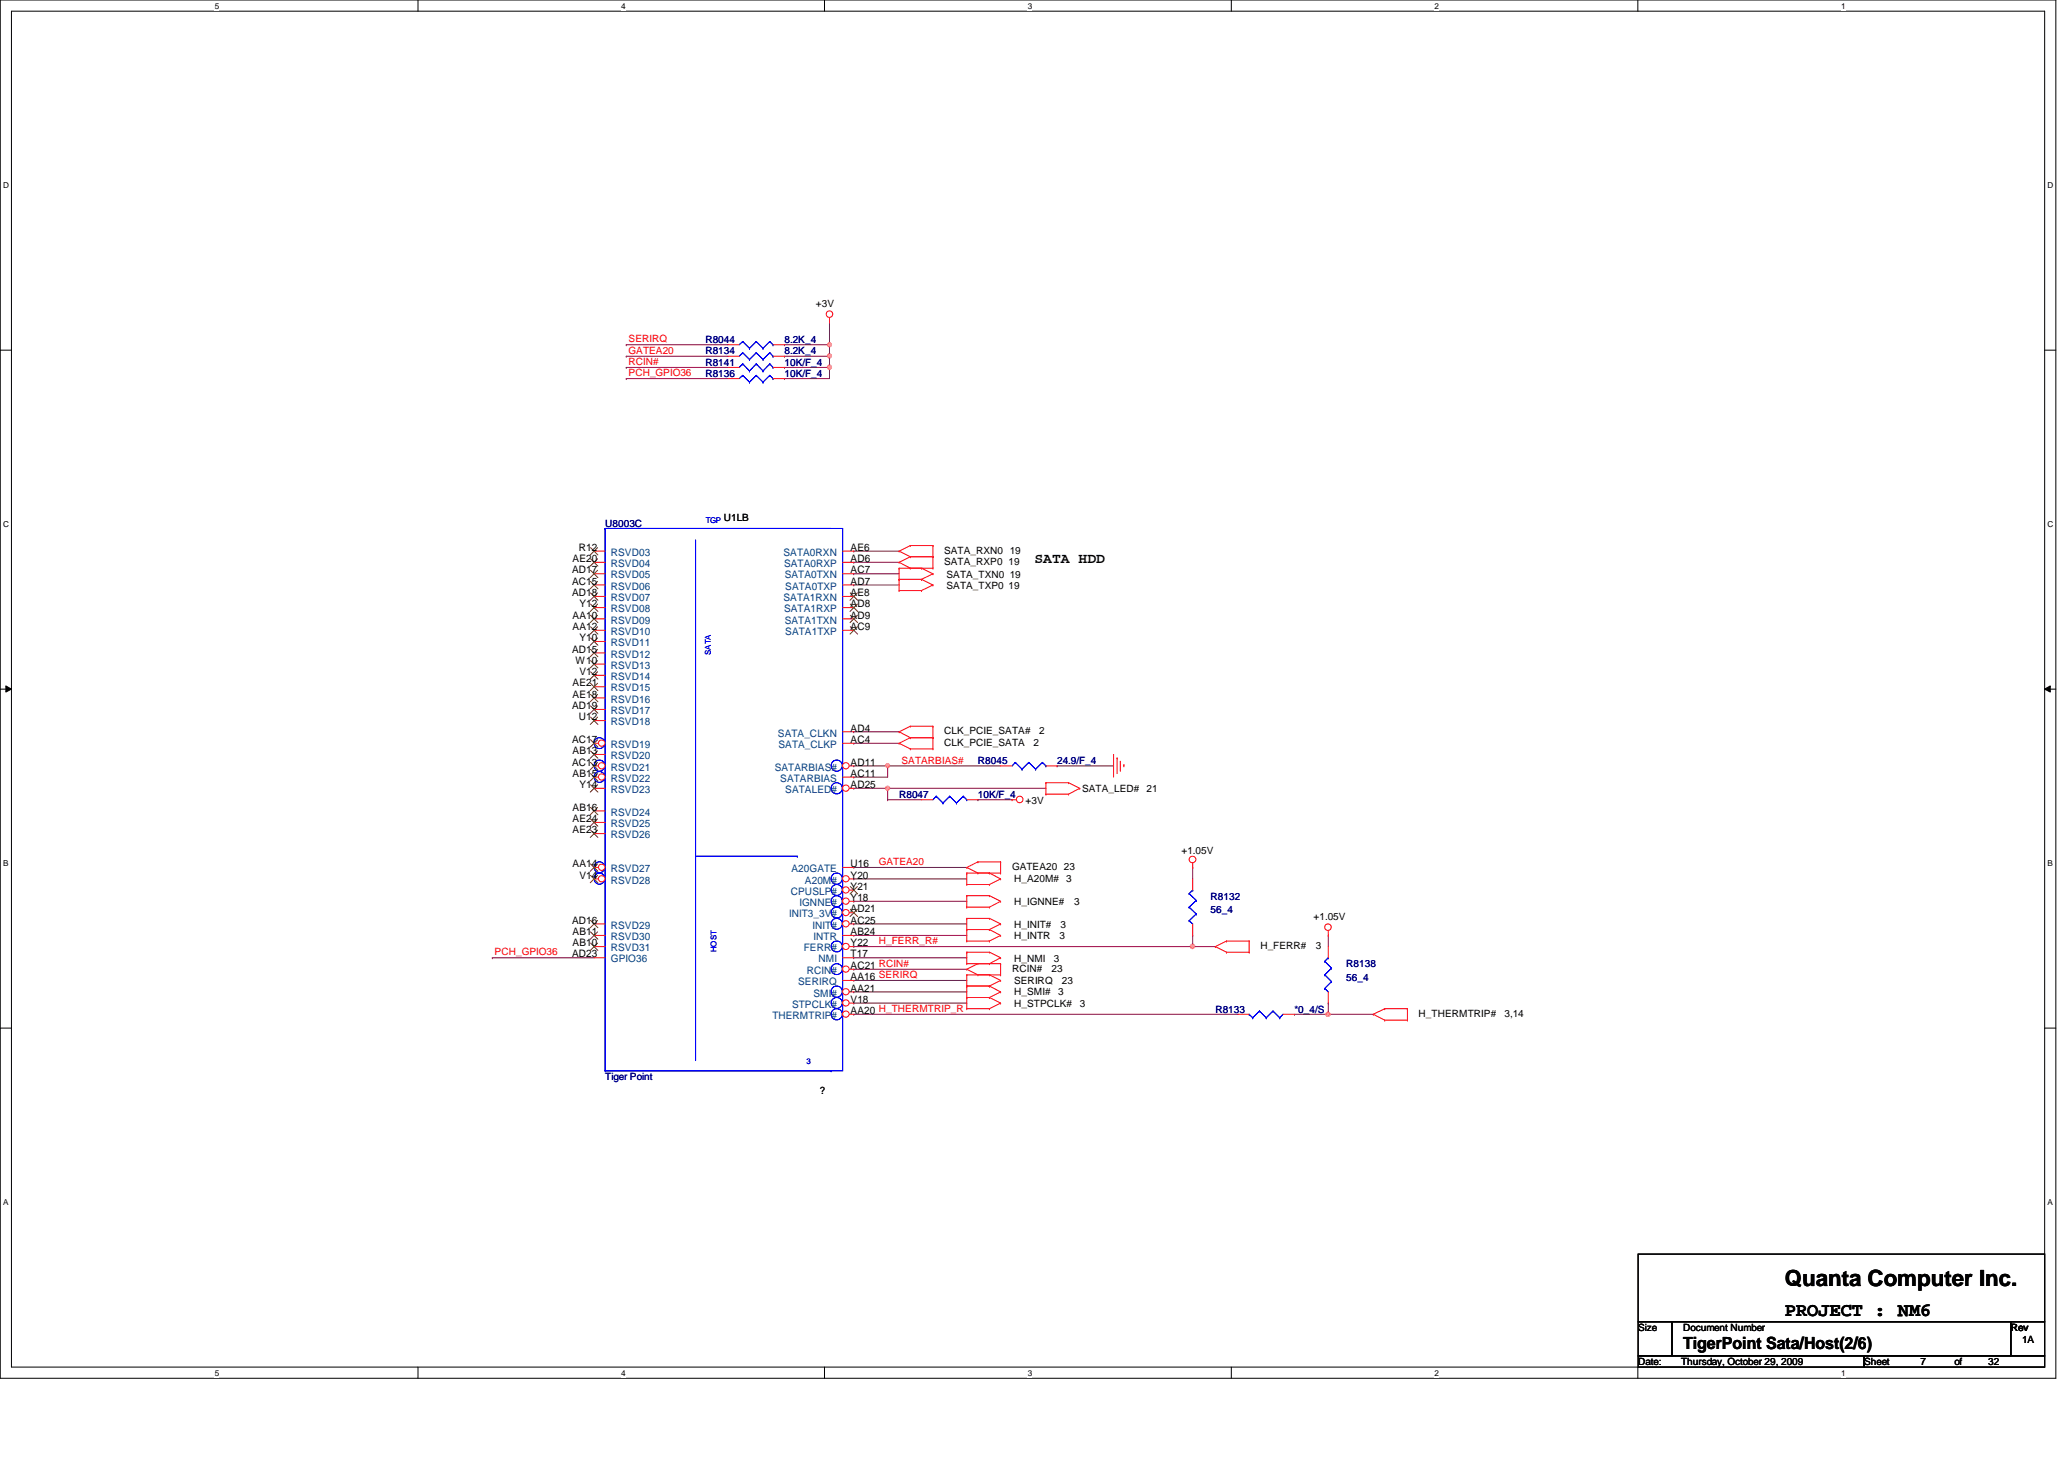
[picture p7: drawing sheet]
<svg xmlns="http://www.w3.org/2000/svg" width="297mm" height="210mm" viewBox="0 0 297 210" stroke-linecap="round" stroke-linejoin="round" font-family="sans-serif">
<path d="M0 0h295.9v198.3h-295.9zM1.6 1.6h292.7v195.1h-292.7z" fill="none" stroke="#000" stroke-width=".14"/>
<g fill="#fff">
<path d="M30.9 .2h.6v1.3h-.6z"/>
<path d="M30.9 196.8h.6v1.4h-.6z"/>
</g>
<path d="M60.2 0v1.6M60.2 196.7v1.6" fill="none" stroke="#000" stroke-width=".14"/>
<g fill="#fff">
<path d="M89.4 .2h.6v1.3h-.6z"/>
<path d="M89.4 196.8h.6v1.4h-.6z"/>
</g>
<path d="M118.7 0v1.6M118.7 196.7v1.6" fill="none" stroke="#000" stroke-width=".14"/>
<g fill="#fff">
<path d="M147.9 .2h.6v1.3h-.6z"/>
<path d="M147.9 196.8h.6v1.4h-.6z"/>
</g>
<path d="M177.2 0v1.6M177.2 196.7v1.6" fill="none" stroke="#000" stroke-width=".14"/>
<g fill="#fff">
<path d="M206.5 .2h.5v1.3h-.5z"/>
<path d="M206.5 196.8h.5v1.4h-.5z"/>
</g>
<path d="M235.7 0v1.6M235.7 196.7v1.6" fill="none" stroke="#000" stroke-width=".14"/>
<g fill="#fff">
<path d="M265 .2h.6v1.3h-.6z"/>
<path d="M265 196.8h.6v1.4h-.6z"/>
<path d="M.5 26h.8v1.3h-.8z"/>
<path d="M294.7 26h.8v1.3h-.8z"/>
<path d="M.5 74.8h.8v1.3h-.8z"/>
<path d="M294.7 74.8h.8v1.3h-.8z"/>
</g>
<path d="M0 50.4h1.6M294.3 50.4h1.6" fill="none" stroke="#000" stroke-width=".14"/>
<g fill="#fff">
<path d="M.5 123.5h.7v1.3h-.7z"/>
<path d="M294.7 123.5h.7v1.3h-.7z"/>
</g>
<path d="M0 99.1h1.6M.8 98.7l.8 .4-.8 .5zM294.3 99.1l.8-.4v.9zM294.3 99.1h1.6" fill="none" stroke="#000" stroke-width=".14"/>
<path d="M.8 98.7l.8 .4-.8 .5zM294.3 99.1l.8-.4v.9z" fill="#000"/>
<g fill="#fff">
<path d="M.5 172.3h.7v1.3h-.7z"/>
<path d="M294.7 172.3h.7v1.3h-.7z"/>
</g>
<path d="M0 147.9h1.6M294.3 147.9h1.6" fill="none" stroke="#000" stroke-width=".14"/>
<path d="M122.9 129.7h.1M122.9 132.9h.1M122.9 134.6h.1M122.9 129.7h16.2M122.9 132.9h16.2M122.9 134.6h16.2M171.6 136.2h.1M171.6 136.2h3.3" fill="none" stroke="#800040" stroke-width=".14"/>
<circle cx="171.6" cy="136.2" r=".32" fill="#f0f"/>
<circle cx="171.6" cy="136.2" r=".32" fill="none" stroke="#f0f" stroke-width=".14"/>
<path d="M122.9 106.9h.1M122.9 105.3h.1M122.9 106.9h6.5M122.9 105.3h6.5M127.7 113.4h.1M127.7 113.4v1.7M127.7 113.4h22.8M122.9 136.2h.1M122.9 137.8h.1M122.9 137.8h16.2M171.6 134.6h.1M171.6 134.6v1.6h-48.7" fill="none" stroke="#800040" stroke-width=".14"/>
<circle cx="127.7" cy="113.4" r=".3" fill="#f0f"/>
<circle cx="127.7" cy="113.4" r=".3" fill="none" stroke="#f0f" stroke-width=".14"/>
<g fill="none" stroke="#800040" stroke-width=".14">
<path d="M122.9 111.8h.1M122.9 110.2h.1M122.9 111.8h4.8M122.9 110.2h21.1M127.7 115.1h.1M127.7 110.2h.1M127.7 115.1h4.9M140.7 115.1h.1M140.7 115.1h5M171.6 124.8h.1M171.6 124.8v1.6M122.9 142.7h.1"/>
<path d="M122.9 142.7h16.2"/>
</g>
<circle cx="127.7" cy="110.1" r=".3" fill="#f0f"/>
<circle cx="127.7" cy="110.1" r=".3" fill="none" stroke="#f0f" stroke-width=".14"/>
<g fill="none" stroke="#800040" stroke-width=".14">
<path d="M122.9 79.3h.1M122.9 79.3h6.5M122.9 80.9h.1M122.9 80.9h6.5M152.1 110.2h.1M152.1 110.2h8.2M122.9 139.4h.1M122.9 139.4h16.2M122.9 141.1h.1M122.9 144.3h.1M122.9 141.1h16.2M122.9 144.3h16.2"/>
<path d="M191.2 145.9h.1M191.2 145.9h6.4"/>
</g>
<circle cx="191.1" cy="145.9" r=".3" fill="#f0f"/>
<circle cx="191.1" cy="145.9" r=".3" fill="none" stroke="#f0f" stroke-width=".14"/>
<path d="M186.3 145.9h.1M186.3 145.9h4.9" fill="none" stroke="#800040" stroke-width=".14"/>
<circle cx="191.1" cy="145.9" r=".3" fill="#f0f"/>
<circle cx="191.1" cy="145.9" r=".3" fill="none" stroke="#f0f" stroke-width=".14"/>
<g fill="none" stroke="#800040" stroke-width=".14">
<path d="M90.1 49.6h.1M90.1 52.9h.1M90.1 51.3h.1M90.1 49.6h14.7M90.1 52.9h14.7M90.1 51.3h14.7M112.9 49.6h.1M112.9 49.6h6.5M119.4 51.3h.1M119.4 51.3v1.6M122.9 84.2h.1M122.9 82.5h.1"/>
<path d="M122.9 84.2h6.5M122.9 82.5h6.5M122.9 113.4h.1M122.9 113.4h4.8M122.9 124.8h.1M122.9 126.4h.1M122.9 124.8h16.2M122.9 126.4h16.2M191.2 134.6h.1M191.2 134.6v1.6M122.9 145.9h.1M122.9 145.9h55.3"/>
<path d="M191.2 144.3h.1M191.2 144.3v1.6"/>
</g>
<circle cx="119.4" cy="51.2" r=".3" fill="#f0f"/>
<circle cx="119.4" cy="51.2" r=".3" fill="none" stroke="#f0f" stroke-width=".14"/>
<path d="M112.9 52.9h.1M112.9 52.9h6.5" fill="none" stroke="#800040" stroke-width=".14"/>
<circle cx="119.4" cy="52.8" r=".31" fill="#f0f"/>
<circle cx="119.4" cy="52.8" r=".31" fill="none" stroke="#f0f" stroke-width=".14"/>
<path d="M112.9 51.3h.1M119.4 46.3h.1M119.4 49.6h.1M119.4 46.3v5h-6.5" fill="none" stroke="#800040" stroke-width=".14"/>
<circle cx="119.4" cy="49.6" r=".3" fill="#f0f"/>
<circle cx="119.4" cy="49.6" r=".3" fill="none" stroke="#f0f" stroke-width=".14"/>
<path d="M90.1 54.5h.1M90.1 54.5h14.7M112.9 54.5h.1M119.4 52.9h.1M119.4 52.9v1.6h-6.5M127.7 110.2h.1M127.7 110.2v1.6M70.8 137.8h.1M70.8 137.8h14.7" fill="none" stroke="#800040" stroke-width=".14"/>
<g fill="none" stroke="#f00" stroke-width=".14">
<path d="M104.8 52.9h1.6M104.8 49.6h1.6M111.2 52.9h1.7M111.2 49.6h1.7M119.4 46.3h.1M119.4 45.7v.6M121.3 79.3h1.6M129.4 79.3h.1M129.4 79.3l1.6 .8M131 78.5h.1M131 78.5l-1.6 .8M131 78.5h3.3"/>
<path d="M134.3 78.5h.1M134.3 78.5v3.2M121.3 80.9h1.6M121.3 82.5h1.6M121.3 84.2h1.6M121.3 85.8h1.6M121.3 87.4h1.6M121.3 89h1.6M121.3 90.7h1.6M129.4 83.4h.1M129.4 81.7h.1M129.4 80.9h.1"/>
<path d="M129.4 85h.1M129.4 81.7h4.9M129.4 83.4h3.2M129.4 81.7v3.3M129.4 80.9l1.6 .8M129.4 85h3.2M131 80.1h.1M131 81.7h.1M131 80.1h3.3M131 80.1l-1.6 .8M132.6 81.7h.1M132.6 83.4h.1"/>
<path d="M132.6 85h.1M132.6 81.7l1.7 .8M132.6 83.4l1.7 .8M134.3 80.1h.1M134.3 82.5h.1M134.3 81.7h.1M134.3 84.2h.1M134.3 82.5l-1.7 .9M134.3 84.2l-1.7 .8M121.3 105.3h1.6M129.4 105.3h.1M129.4 106.9h.1"/>
<path d="M129.4 105.3l1.6 .8M129.4 106.9l1.6 .8M131 106.1h.1M131 104.5h.1M131 107.7h.1M131 106.1h3.3M131 104.5l-1.6 .8M131 104.5h3.3M131 107.7h3.3M131 106.1l-1.6 .8M134.3 104.5h.1M134.3 106.1h.1"/>
<path d="M134.3 107.7h.1M134.3 104.5v3.2M145.7 115.1h.1M145.7 115.1h.6M150.5 114.3h.1M150.5 112.6h.1M150.5 112.6h3.3M150.5 114.3h3.3M150.5 112.6v1.7M153.8 112.6h.1M153.8 114.3h.1M153.8 112.6l1.6 .8"/>
<path d="M155.4 113.4h.1M155.4 113.4l-1.6 .9M160.3 108.5h.1M160.3 108.5v3.3M160.8 109.1h.1M160.8 109.1v2.2M161.2 110.8h.1M161.2 109.5v1.3M161.7 110h.1M161.7 110v.3M85.5 137.8h1.6M139.1 124.8h.1"/>
<path d="M139.1 139.4h.1M139.1 127.3h.1M139.1 125.6h.1M139.1 130.5h.1M139.1 128.9h.1M139.1 133.7h.1M139.1 132.1h.1M139.1 135.4h.1M139.1 138.6h.1M139.1 137h.1M139.1 125.6h4.9M139.1 124.8l1.6 .8"/>
<path d="M139.1 139.4l1.6 .9M139.1 138.6h4.9M139.1 127.3h3.3M139.1 125.6v1.7M139.1 128.9v1.6M139.1 132.1v3.3M139.1 137v1.6M139.1 128.9h3.3M139.1 130.5h3.3M139.1 132.1h3.3M139.1 133.7h3.3M139.1 135.4h3.3"/>
<path d="M139.1 137h3.3M140.7 125.6h.1M140.7 124h.1M140.7 138.6h.1M140.7 124l-1.6 .8M140.7 124h3.3M140.7 138.6l-1.6 .8M142.4 125.6h.1M142.4 127.3h.1M142.4 128.9h.1M142.4 130.5h.1M142.4 132.1h.1"/>
<path d="M142.4 133.7h.1M142.4 135.4h.1M142.4 137h.1M142.4 138.6h.1M142.4 125.6l1.6 .8M142.4 128.9l1.6 .8M142.4 132.1l1.6 .8M142.4 133.7l1.6 .9M142.4 137l1.6 .8M144 124h.1M144 125.6h.1M144 138.6h.1"/>
<path d="M144 126.4h.1M144 129.7h.1M144 132.9h.1M144 134.6h.1M144 137.8h.1M144 124v1.6M144 138.6v1.7M144 126.4l-1.6 .9M144 129.7l-1.6 .8M144 132.9l-1.6 .8M144 134.6l-1.6 .8M144 137.8l-1.6 .8"/>
<path d="M171.6 124.8h.1M171.6 124.2v.6M174.9 136.2h.1M174.9 136.2l1.6 .8M176.5 137h.1M176.5 135.4h.1M176.5 135.4h3.3M176.5 137h3.3M176.5 135.4l-1.6 .8M179.8 135.4h.1M179.8 137h.1M179.8 135.4v1.6"/>
<path d="M191.2 134.6h.1M191.2 133.9v.7M139.1 141.9h.1M139.1 140.3h.1M139.1 143.5h.1M139.1 145.1h.1M139.1 140.3h4.9M139.1 140.3v4.8M139.1 141.9h3.3M139.1 143.5h3.3M139.1 145.1h3.3M140.7 140.3h.1"/>
<path d="M142.4 140.3h.1M142.4 141.9h.1M142.4 143.5h.1M142.4 145.1h.1M142.4 140.3l1.6 .8M142.4 141.9l1.6 .8M142.4 143.5l1.6 .8M144 140.3h.1M144 141.1h.1M144 142.7h.1M144 144.3h.1M144 141.1l-1.6 .8"/>
<path d="M144 142.7l-1.6 .8M144 144.3l-1.6 .8M197.6 145.9h.1M197.6 145.9l1.7 .9M199.3 146.8h.1M199.3 145.1h.1M199.3 145.1h3.2M199.3 146.8h3.2M199.3 145.1l-1.7 .8M202.5 145.1h.1M202.5 146.8h.1M202.5 145.1v1.7"/>
<circle cx="119.4" cy="45.2" r=".47"/>
<circle cx="146.7" cy="115" r=".47"/>
<circle cx="171.6" cy="123.7" r=".48"/>
<circle cx="191.1" cy="133.4" r=".47"/>
</g>
<path d="M235.8 180.4h58.5v9.8h-58.5zM235.8 190.2h4.8v4.9h-4.8zM235.8 195.1h32.5v1.6h-32.5zM240.6 190.2h48.8v4.9h-48.8zM268.3 195.1h26v1.6h-26zM289.4 190.2h4.9v4.9h-4.9z" fill="none" stroke="#000" stroke-width=".14"/>
<g fill="none" stroke="#00f" stroke-width=".14">
<path d="M106.9 52.4h.1M106.9 49.1h.1M106.9 52.4l-.5 .5M106.9 52.4l1 1M106.9 49.1l-.5 .5M106.9 49.1l1 1M107.9 53.4h.1M107.9 50.1h.1M108.8 52.4h.1M108.8 49.1h.1M108.8 52.4l-.9 1M108.8 52.4l1 1"/>
<path d="M108.8 49.1l-.9 1M108.8 49.1l1 1M109.8 53.4h.1M109.8 50.1h.1M110.8 52.4h.1M110.8 49.1h.1M110.8 52.4l-1 1M110.8 52.4l.4 .5M110.8 49.1l-1 1M110.8 49.1l.4 .5M111.2 52.9h.1M111.2 49.6h.1"/>
<path d="M87.1 76h34.2v78.1h-34.2zM87.1 76h.1M87.1 76v78.1M87.1 76h32.5M100.1 77.7v74.7M100.1 123.2h14.6M114.7 123.2h.1M87.1 154.1h.1M87.1 154.1h32.5M100.1 152.4h.1M119.6 154.1h.1"/>
<circle cx="86.3" cy="110.1" r=".79"/>
<circle cx="86.3" cy="106.9" r=".78"/>
<circle cx="86.3" cy="111.8" r=".78"/>
<circle cx="120.4" cy="110.1" r=".81"/>
<circle cx="120.4" cy="113.4" r=".81"/>
<circle cx="86.3" cy="126.4" r=".79"/>
<circle cx="86.3" cy="124.8" r=".78"/>
<circle cx="120.4" cy="126.4" r=".81"/>
<circle cx="120.4" cy="129.7" r=".81"/>
<circle cx="120.4" cy="128" r=".79"/>
<circle cx="120.4" cy="139.4" r=".79"/>
<circle cx="120.4" cy="136.2" r=".79"/>
<circle cx="120.4" cy="132.9" r=".79"/>
<circle cx="120.4" cy="131.3" r=".79"/>
<circle cx="120.4" cy="142.7" r=".81"/>
<circle cx="120.4" cy="145.9" r=".81"/>
<circle cx="120.4" cy="144.3" r=".79"/>
</g>
<path d="M122.4 85.3l1 1.1M122.4 86.9l1 1.1M122.4 88.5l1 1.1M122.4 90.2l1 1M123.4 85.3l-1.1 1.1M123.4 86.9l-1.1 1.1M123.4 88.5l-1.1 1.1M123.4 90.2l-1.1 1" fill="none" stroke="#804000" stroke-width=".14"/>
<circle cx="121.7" cy="126.4" r=".46" fill="#fff"/>
<g fill="none" stroke="#f00" stroke-width=".14">
<path d="M122.2 126.4h.7"/>
<circle cx="121.7" cy="126.4" r=".46"/>
</g>
<circle cx="121.7" cy="128" r=".46" fill="#fff"/>
<g fill="none" stroke="#f00" stroke-width=".14">
<path d="M122.2 128.1h.7"/>
<circle cx="121.7" cy="128" r=".46"/>
</g>
<path d="M122.4 127.6l1 1M123.4 127.6l-1.1 1" fill="none" stroke="#804000" stroke-width=".14"/>
<circle cx="121.7" cy="129.6" r=".46" fill="#fff"/>
<g fill="none" stroke="#f00" stroke-width=".14">
<path d="M122.2 129.7h.7"/>
<circle cx="121.7" cy="129.6" r=".46"/>
</g>
<circle cx="121.7" cy="131.3" r=".46" fill="#fff"/>
<g fill="none" stroke="#f00" stroke-width=".14">
<path d="M122.2 131.3h.7"/>
<circle cx="121.7" cy="131.3" r=".46"/>
</g>
<path d="M122.4 130.8l1 1.1M123.4 130.8l-1.1 1.1" fill="none" stroke="#804000" stroke-width=".14"/>
<circle cx="121.7" cy="132.9" r=".46" fill="#fff"/>
<g fill="none" stroke="#f00" stroke-width=".14">
<path d="M121.3 134.6h1.6M122.2 132.9h.7"/>
<circle cx="121.7" cy="132.9" r=".46"/>
</g>
<circle cx="121.7" cy="136.2" r=".46" fill="#fff"/>
<g fill="none" stroke="#f00" stroke-width=".14">
<path d="M121.3 137.8h1.6M122.2 136.2h.7"/>
<circle cx="121.7" cy="136.2" r=".46"/>
</g>
<circle cx="121.7" cy="139.4" r=".46" fill="#fff"/>
<g fill="none" stroke="#f00" stroke-width=".14">
<path d="M122.2 139.4h.7M121.3 141.1h1.6"/>
<circle cx="121.7" cy="139.4" r=".46"/>
</g>
<circle cx="121.7" cy="142.7" r=".46" fill="#fff"/>
<g fill="none" stroke="#f00" stroke-width=".14">
<path d="M122.2 142.7h.7"/>
<circle cx="121.7" cy="142.7" r=".46"/>
</g>
<circle cx="121.7" cy="144.3" r=".46" fill="#fff"/>
<g fill="none" stroke="#f00" stroke-width=".14">
<path d="M122.2 144.3h.7"/>
<circle cx="121.7" cy="144.3" r=".46"/>
</g>
<circle cx="121.7" cy="145.9" r=".46" fill="#fff"/>
<g fill="none" stroke="#f00" stroke-width=".14">
<path d="M85.5 79.3h1.6M85.5 80.9h1.6M85.5 82.5h1.6M85.5 84.2h1.6M85.5 85.8h1.6M85.5 87.4h1.6M85.5 89h1.6M85.5 90.7h1.6M85.5 92.3h1.6M85.5 93.9h1.6M85.5 95.5h1.6M85.5 97.2h1.6"/>
<path d="M85.5 98.8h1.6M85.5 100.4h1.6M85.5 102.1h1.6M85.5 103.7h1.6M122.2 145.9h.7"/>
<circle cx="121.7" cy="145.9" r=".46"/>
</g>
<g fill="none" stroke="#804000" stroke-width=".14">
<path d="M85 78.8l1 1M86 78.8l-1.1 1M85 80.4l1 1M85 82l1 1.1M85 83.7l1 1M85 85.3l1 1.1M85 86.9l1 1.1M85 88.5l1 1.1M85 90.2l1 1M85 91.8l1 1M85 93.4l1 1.1M85 95l1 1.1"/>
<path d="M85 96.6l1 1.1M85 98.3l1 1.1M85 99.9l1 1.1M86 80.4l-1.1 1M86 82l-1.1 1.1M86 83.7l-1.1 1M86 85.3l-1.1 1.1M86 86.9l-1.1 1.1M86 88.5l-1.1 1.1M86 90.2l-1.1 1M86 91.8l-1.1 1M86 93.4l-1.1 1.1"/>
<path d="M86 95l-1.1 1.1M86 96.6l-1.1 1.1M86 98.3l-1.1 1.1M86 99.9l-1.1 1.1M85 101.6l1 1M85 103.2l1 1M86 101.6l-1.1 1M86 103.2l-1.1 1"/>
</g>
<circle cx="86.6" cy="106.9" r=".46" fill="#fff"/>
<g fill="none" stroke="#f00" stroke-width=".14">
<path d="M85.5 106.9h.6M85.5 108.5h1.6"/>
<circle cx="86.6" cy="106.9" r=".46"/>
</g>
<path d="M85 106.4l1 1.1M85 108l1 1.1M86 106.4l-1.1 1.1M86 108l-1.1 1.1" fill="none" stroke="#804000" stroke-width=".14"/>
<circle cx="86.6" cy="110.2" r=".46" fill="#fff"/>
<g fill="none" stroke="#f00" stroke-width=".14">
<path d="M85.5 110.2h.6"/>
<circle cx="86.6" cy="110.2" r=".46"/>
</g>
<path d="M85 109.7l1 1M86 109.7l-1.1 1" fill="none" stroke="#804000" stroke-width=".14"/>
<circle cx="86.6" cy="111.8" r=".46" fill="#fff"/>
<g fill="none" stroke="#f00" stroke-width=".14">
<path d="M85.5 111.8h.6M85.5 113.4h1.6M85.5 116.7h1.6M85.5 118.3h1.6M85.5 119.9h1.6"/>
<circle cx="86.6" cy="111.8" r=".46"/>
</g>
<path d="M85 111.3l1 1.1M85 112.9l1 1.1M85 116.2l1 1M85 117.8l1 1.1M85 119.4l1 1.1M86 111.3l-1.1 1.1M86 112.9l-1.1 1.1M86 116.2l-1.1 1M86 117.8l-1.1 1.1M86 119.4l-1.1 1.1" fill="none" stroke="#804000" stroke-width=".14"/>
<circle cx="86.6" cy="124.8" r=".46" fill="#fff"/>
<g fill="none" stroke="#f00" stroke-width=".14">
<path d="M85.5 124.8h.6"/>
<circle cx="86.6" cy="124.8" r=".46"/>
</g>
<path d="M85 124.3l1 1M86 124.3l-1.1 1" fill="none" stroke="#804000" stroke-width=".14"/>
<circle cx="86.6" cy="126.4" r=".46" fill="#fff"/>
<g fill="none" stroke="#f00" stroke-width=".14">
<path d="M121.3 106.9h1.6M85.5 126.4h.6M85.5 132.9h1.6"/>
<circle cx="86.6" cy="126.4" r=".46"/>
</g>
<path d="M85 125.9l1 1.1M85 132.4l1 1.1M86 125.9l-1.1 1.1M86 132.4l-1.1 1.1" fill="none" stroke="#804000" stroke-width=".14"/>
<circle cx="121.7" cy="110.2" r=".46" fill="#fff"/>
<g fill="none" stroke="#f00" stroke-width=".14">
<path d="M121.3 111.8h1.6M122.2 110.2h.7"/>
<circle cx="121.7" cy="110.2" r=".46"/>
</g>
<circle cx="121.7" cy="113.4" r=".46" fill="#fff"/>
<g fill="none" stroke="#f00" stroke-width=".14">
<path d="M104.8 51.3h1.6M104.8 54.5h1.6M111.2 51.3h1.7M111.2 54.5h1.7M122.2 113.4h.7M132.6 115.1h1.7M139.1 115.1h1.6M144 110.2h1.7M150.5 110.2h1.6M85.5 136.2h1.6M85.5 134.6h1.6M121.3 124.8h1.6"/>
<path d="M171.6 126.4v1.7M171.6 132.9v1.7M191.2 136.2v1.6M178.2 145.9h1.6M184.6 145.9h1.7M191.2 142.7v1.6"/>
<circle cx="121.7" cy="113.4" r=".46"/>
</g>
<path d="M85 135.7l1 1M85 134.1l1 1M86 135.7l-1.1 1M86 134.1l-1.1 1" fill="none" stroke="#804000" stroke-width=".14"/>
<g fill="none" stroke="#00f" stroke-width=".14">
<path d="M106.9 50.7h.1M106.9 54h.1M106.9 50.7l-.5 .6M106.9 50.7l1 1M106.9 54l-.5 .5M106.9 54l1 1M107.9 51.7h.1M107.9 55h.1M108.8 50.7h.1M108.8 54h.1M108.8 50.7l-.9 1M108.8 50.7l1 1"/>
<path d="M108.8 54l-.9 1M108.8 54l1 1M109.8 51.7h.1M109.8 55h.1M110.8 50.7h.1M110.8 54h.1M110.8 50.7l-1 1M110.8 50.7l.4 .6M110.8 54l-1 1M110.8 54l.4 .5M111.2 51.3h.1M111.2 54.5h.1"/>
<path d="M134.7 114.6h.1M134.7 114.6l-.4 .5M134.7 114.6l1 .9M135.7 115.5h.1M136.7 114.6h.1M136.7 114.6l-1 .9M136.7 114.6l1 .9M137.7 115.5h.1M138.6 114.6h.1M138.6 114.6l-.9 .9M138.6 114.6l.5 .5M139.1 115.1h.1"/>
<path d="M146.1 109.7h.1M146.1 109.7l-.4 .5M146.1 109.7l1 1M147.1 110.7h.1M148.1 109.7h.1M148.1 109.7l-1 1M148.1 109.7l.9 1M149 110.7h.1M150 109.7h.1M150 109.7l-1 1M150 109.7l.5 .5M150.5 110.2h.1"/>
<path d="M171.1 132.5h.1M171.1 130.5h.1M171.1 128.6h.1M171.1 132.5l.5 .4M171.1 130.5l1.1 1M171.1 128.6l1.1 .9M171.6 128.1h.1M171.6 128.1l-.5 .5M172.2 131.5h.1M172.2 129.5h.1M172.2 131.5l-1.1 1M172.2 129.5l-1.1 1"/>
<path d="M190.7 138.3h.1M190.7 138.3l.9 1M191.2 137.8h.1M191.2 137.8l-.5 .5M191.6 139.3h.1M191.6 139.3l-.9 1M179.8 145.9h.1M179.8 145.9l.5 .5M180.3 146.4h.1M181.3 145.5h.1M181.3 145.5l.9 .9M181.3 145.5l-1 .9"/>
<path d="M182.2 146.4h.1M183.2 145.5h.1M183.2 145.5l1 .9M183.2 145.5l-1 .9M184.2 146.4h.1M184.6 145.9l-.4 .5M190.7 142.2h.1M190.7 140.3h.1M190.7 142.2l.5 .5M190.7 140.3l.9 .9M191.6 141.2h.1M191.6 141.2l-.9 1"/>
</g>
<circle cx="171.6" cy="136.2" r=".32" fill="#f0f"/>
<circle cx="171.6" cy="136.2" r=".32" fill="none" stroke="#f0f" stroke-width=".14"/>
<circle cx="127.7" cy="113.4" r=".3" fill="#f0f"/>
<circle cx="127.7" cy="113.4" r=".3" fill="none" stroke="#f0f" stroke-width=".14"/>
<circle cx="127.7" cy="110.1" r=".3" fill="#f0f"/>
<circle cx="127.7" cy="110.1" r=".3" fill="none" stroke="#f0f" stroke-width=".14"/>
<circle cx="191.1" cy="145.9" r=".3" fill="#f0f"/>
<circle cx="191.1" cy="145.9" r=".3" fill="none" stroke="#f0f" stroke-width=".14"/>
<circle cx="191.1" cy="145.9" r=".3" fill="#f0f"/>
<circle cx="191.1" cy="145.9" r=".3" fill="none" stroke="#f0f" stroke-width=".14"/>
<circle cx="119.4" cy="51.2" r=".3" fill="#f0f"/>
<circle cx="119.4" cy="51.2" r=".3" fill="none" stroke="#f0f" stroke-width=".14"/>
<circle cx="119.4" cy="52.8" r=".31" fill="#f0f"/>
<circle cx="119.4" cy="52.8" r=".31" fill="none" stroke="#f0f" stroke-width=".14"/>
<circle cx="119.4" cy="49.6" r=".3" fill="#f0f"/>
<circle cx="119.4" cy="49.6" r=".3" fill="none" stroke="#f0f" stroke-width=".14"/>
<text font-size="3.2" x="256.9" y="185">Quanta Computer Inc.</text>
<g font-size="2.8">
<text x="256.9" y="189.3">PROJECT : NM6</text>
<text x="256.9" y="189.3">PROJECT :</text>
</g>
<text font-size="2.4" x="242.2" y="194.1">TigerPoint Sata/Host(2/6)</text>
<text font-size="2.1" x="148.9" y="81">SATA HDD</text>
<g font-size="1.5">
<text x="82.3" y="82.5">AD17</text>
<text x="82.4" y="80.9">AE20</text>
<text x="83.3" y="79.2">R12</text>
<text x="122.4" y="82.5">AC7</text>
<text x="122.4" y="80.9">AD6</text>
<text x="122.4" y="79.2">AE6</text>
<text x="82.3" y="84.1">AC15</text>
<text x="82.3" y="85.8">AD18</text>
<text x="82.4" y="89">AA10</text>
<text x="83.4" y="87.4">Y12</text>
<text x="122.4" y="84.1">AD7</text>
<text x="122.4" y="89">AD9</text>
<text x="122.4" y="87.4">AD8</text>
<text x="122.4" y="85.8">AE8</text>
<text x="82.3" y="93.9">AD15</text>
<text x="82.4" y="90.6">AA12</text>
<text x="82.8" y="95.5">W10</text>
<text x="83.4" y="92.2">Y10</text>
<text x="122.4" y="90.6">AC9</text>
<text x="82.4" y="98.8">AE21</text>
<text x="82.4" y="100.4">AE18</text>
<text x="83.4" y="97.1">V12</text>
<text x="82.3" y="102">AD19</text>
<text x="82.3" y="106.9">AC17</text>
<text x="83.3" y="103.6">U12</text>
<text x="122.4" y="106.9">AC4</text>
<text x="122.4" y="105.2">AD4</text>
<text x="82.3" y="110.2">AC13</text>
<text x="82.4" y="108.5">AB13</text>
<text x="82.4" y="111.8">AB15</text>
<text x="83.4" y="113.4">Y14</text>
<text x="122.4" y="113.4">AD25</text>
<text x="122.4" y="111.8">AC11</text>
<text x="122.4" y="110.2">AD11</text>
<text x="82.4" y="116.6">AB16</text>
<text x="82.4" y="118.3">AE24</text>
<text x="82.4" y="119.9">AE23</text>
<text x="82.4" y="124.8">AA14</text>
<text x="122.4" y="124.8">U16</text>
<text x="83.4" y="126.4">V14</text>
<text x="122.4" y="129.6">Y18</text>
<text x="122.4" y="131.3">AD21</text>
<text x="122.4" y="128">Y21</text>
<text x="122.4" y="126.4">Y20</text>
<text x="82.3" y="137.8">AD23</text>
<text x="82.3" y="132.9">AD16</text>
<text x="82.4" y="136.1">AB10</text>
<text x="82.4" y="134.5">AB11</text>
<text x="122.4" y="137.8">T17</text>
<text x="122.4" y="132.9">AC25</text>
<text x="122.4" y="136.1">Y22</text>
<text x="122.4" y="134.5">AB24</text>
<text x="122.4" y="139.4">AC21 RCIN#</text>
<text x="122.4" y="142.7">AA21</text>
<text x="122.4" y="141">AA16 SERIRQ</text>
<text x="122.4" y="144.3">V18</text>
<text x="122.4" y="145.9">AA20 H_THERMTRIP_R</text>
</g>
<g font-size="1.5" fill="#004080">
<text x="87.9" y="80">RSVD03</text>
<text x="87.9" y="81.6">RSVD04</text>
<text x="87.9" y="83.2">RSVD05</text>
<text x="112.8" y="80">SATA0RXN</text>
<text x="112.8" y="81.6">SATA0RXP</text>
<text x="112.9" y="83.2">SATA0TXN</text>
<text x="87.9" y="84.8">RSVD06</text>
<text x="87.9" y="86.5">RSVD07</text>
<text x="87.9" y="88.1">RSVD08</text>
<text x="87.9" y="89.7">RSVD09</text>
<text x="112.8" y="86.5">SATA1RXN</text>
<text x="112.8" y="88.1">SATA1RXP</text>
<text x="112.9" y="89.7">SATA1TXN</text>
<text x="113" y="84.8">SATA0TXP</text>
<text x="87.9" y="91.4">RSVD10</text>
<text x="87.9" y="93">RSVD11</text>
<text x="87.9" y="94.6">RSVD12</text>
<text x="113" y="91.4">SATA1TXP</text>
<text x="87.9" y="96.2">RSVD13</text>
<text x="87.9" y="97.8">RSVD14</text>
<text x="87.9" y="99.5">RSVD15</text>
<text x="87.9" y="101.1">RSVD16</text>
<text x="87.9" y="102.7">RSVD17</text>
<text x="87.9" y="104.4">RSVD18</text>
<text x="87.9" y="107.6">RSVD19</text>
<text x="112" y="106">SATA_CLKN</text>
<text x="112" y="107.6">SATA_CLKP</text>
<text x="87.9" y="109.2">RSVD20</text>
<text x="87.9" y="110.9">RSVD21</text>
<text x="87.9" y="112.5">RSVD22</text>
<text x="111.5" y="110.9">SATARBIAS#</text>
<text x="112.3" y="112.5">SATARBIAS</text>
<text x="87.9" y="114.1">RSVD23</text>
<text x="87.9" y="117.3">RSVD24</text>
<text x="87.9" y="119">RSVD25</text>
<text x="113" y="114.1">SATALED#</text>
<text x="87.9" y="120.6">RSVD26</text>
<text x="87.9" y="125.5">RSVD27</text>
<text x="113.9" y="125.5">A20GATE</text>
<text x="87.9" y="127.1">RSVD28</text>
<text x="113.6" y="132">INIT3_3V#</text>
<text x="113.8" y="128.7">CPUSLP#</text>
<text x="115" y="130.3">IGNNE#</text>
<text x="115.8" y="127.1">A20M#</text>
<text x="87.9" y="133.6">RSVD29</text>
<text x="87.9" y="136.9">RSVD31</text>
<text x="87.9" y="135.3">RSVD30</text>
<text x="115.7" y="136.9">FERR#</text>
<text x="116.9" y="133.6">INIT#</text>
<text x="117.1" y="135.3">INTR</text>
<text x="87.9" y="138.5">GPIO36</text>
<text x="114.9" y="141.7">SERIRQ</text>
<text x="116.1" y="140.1">RCIN#</text>
<text x="117.1" y="143.4">SMI#</text>
<text x="117.8" y="138.5">NMI</text>
<text x="111.2" y="146.6">THERMTRIP#</text>
<text x="114" y="145">STPCLK#</text>
</g>
<g font-size="1.4">
<text x="117.4" y="44.1">+3V</text>
<text x="104.2" y="75">U1LB</text>
<text x="135.9" y="79.7">SATA_RXN0 19</text>
<text x="135.9" y="81.3">SATA_RXP0 19</text>
<text x="136.2" y="83.1">SATA_TXN0 19</text>
<text x="136.2" y="84.7">SATA_TXP0 19</text>
<text x="135.9" y="105.7">CLK_PCIE_SATA#</text>
<text x="135.9" y="107.3">CLK_PCIE_SATA</text>
<text x="148.7" y="107.3">2</text>
<text x="149.5" y="105.7">2</text>
<text x="155.7" y="114">SATA_LED#</text>
<text x="165" y="114">21</text>
<text x="147.6" y="115.6">+3V</text>
<text x="145.7" y="125.2">GATEA20 23</text>
<text x="170" y="122.9">+1.05V</text>
<text x="145.9" y="127">H_A20M#</text>
<text x="145.9" y="130.2">H_IGNNE#</text>
<text x="153.4" y="127">3</text>
<text x="154.6" y="130.2">3</text>
<text x="145.9" y="133.5">H_INIT#</text>
<text x="145.9" y="135.1">H_INTR</text>
<text x="152.5" y="135.1">3</text>
<text x="152.6" y="133.5">3</text>
<text x="181.4" y="136.6">H_FERR#</text>
<text x="189" y="132.3">+1.05V</text>
<text x="189.4" y="136.6">3</text>
<text x="145.7" y="139.8">RCIN#</text>
<text x="145.9" y="138.3">H_NMI</text>
<text x="145.9" y="141.6">SERIRQ</text>
<text x="145.9" y="143.2">H_SMI#</text>
<text x="151.3" y="139.8">23</text>
<text x="151.7" y="138.3">3</text>
<text x="152.3" y="143.2">3</text>
<text x="152.8" y="141.6">23</text>
<text x="145.9" y="144.9">H_STPCLK#</text>
<text x="155.4" y="144.9">3</text>
<text x="204.2" y="146.3">H_THERMTRIP#</text>
<text x="216.5" y="146.3">3,14</text>
<text x="118" y="157.4">?</text>
<text x="235.8" y="191.5">Size</text>
<text x="242.2" y="191.5">Document Number</text>
<text x="289.4" y="191.5">Rev</text>
<text x="235.8" y="196.4">Date:</text>
<text x="241.9" y="196.4">Thursday, October 29, 2009</text>
<text x="268.3" y="196.4">Sheet</text>
<text x="276.4" y="196.4">7</text>
<text x="281.3" y="196.4">of</text>
<text x="286.1" y="196.4">32</text>
<text x="291" y="193.2">1A</text>
</g>
<g font-size="1.4" fill="#f00">
<text x="90.5" y="49.3">SERIRQ</text>
<text x="90.5" y="52.5">RCIN#</text>
<text x="90.5" y="50.9">GATEA20</text>
<text x="90.5" y="54.1">PCH_GPIO36</text>
<text x="129.7" y="109.9">SATARBIAS#</text>
<text x="126.5" y="124.5">GATEA20</text>
<text x="71.2" y="137.5">PCH_GPIO36</text>
<text x="126.5" y="135.8">H_FERR_R#</text>
</g>
<g font-size="1.4" fill="#000080">
<text x="101.5" y="52.6">R8141</text>
<text x="101.5" y="49.3">R8044</text>
<text x="101.5" y="51">R8134</text>
<text x="112.9" y="52.6">10K/F_4</text>
<text x="112.9" y="49.3">8.2K_4</text>
<text x="112.9" y="51">8.2K_4</text>
<text x="101.5" y="54.2">R8136</text>
<text x="112.9" y="54.2">10K/F_4</text>
<text x="87.1" y="75.8">U8003C</text>
<text x="140.7" y="109.9">R8045</text>
<text x="152.1" y="109.9">24.9/F_4</text>
<text x="129.4" y="114.8">R8047</text>
<text x="140.7" y="114.8">10K/F_4</text>
<text x="174.2" y="129.4">R8132</text>
<text x="174.2" y="131.4">56_4</text>
<text x="193.7" y="139.1">R8138</text>
<text x="193.7" y="141.1">56_4</text>
<text x="174.9" y="145.7">R8133</text>
<text x="186.3" y="145.7">*0_4/S</text>
<text x="87.1" y="155.4">Tiger Point</text>
</g>
<g font-size="1.2">
<text x="30.9" y="1.2">5</text>
<text x="89.4" y="1.2">4</text>
<text x="147.9" y="1.2">3</text>
<text x="206.5" y="1.2">2</text>
<text x="265" y="1.2">1</text>
<text x=".5" y="27.1">D</text>
<text x="294.7" y="27.1">D</text>
<text x=".5" y="75.8">C</text>
<text x="294.7" y="75.8">C</text>
<text x=".5" y="124.6">B</text>
<text x="294.7" y="124.6">B</text>
<text x=".5" y="173.4">A</text>
<text x="294.7" y="173.4">A</text>
<text x="30.9" y="197.9">5</text>
<text x="89.4" y="197.9">4</text>
<text x="147.9" y="197.9">3</text>
<text x="206.5" y="197.9">2</text>
<text x="265" y="197.9">1</text>
</g>
<g font-size="1.1" fill="#00f">
<text x="101.6" y="75.2">TGP</text>
<text x="102.3" y="94.2" transform="rotate(-90 102.3 94.2)">SATA</text>
<text x="103.1" y="137" transform="rotate(-90 103.1 137)">HOST</text>
<text x="116.1" y="153.1">3</text>
</g>
</svg>
